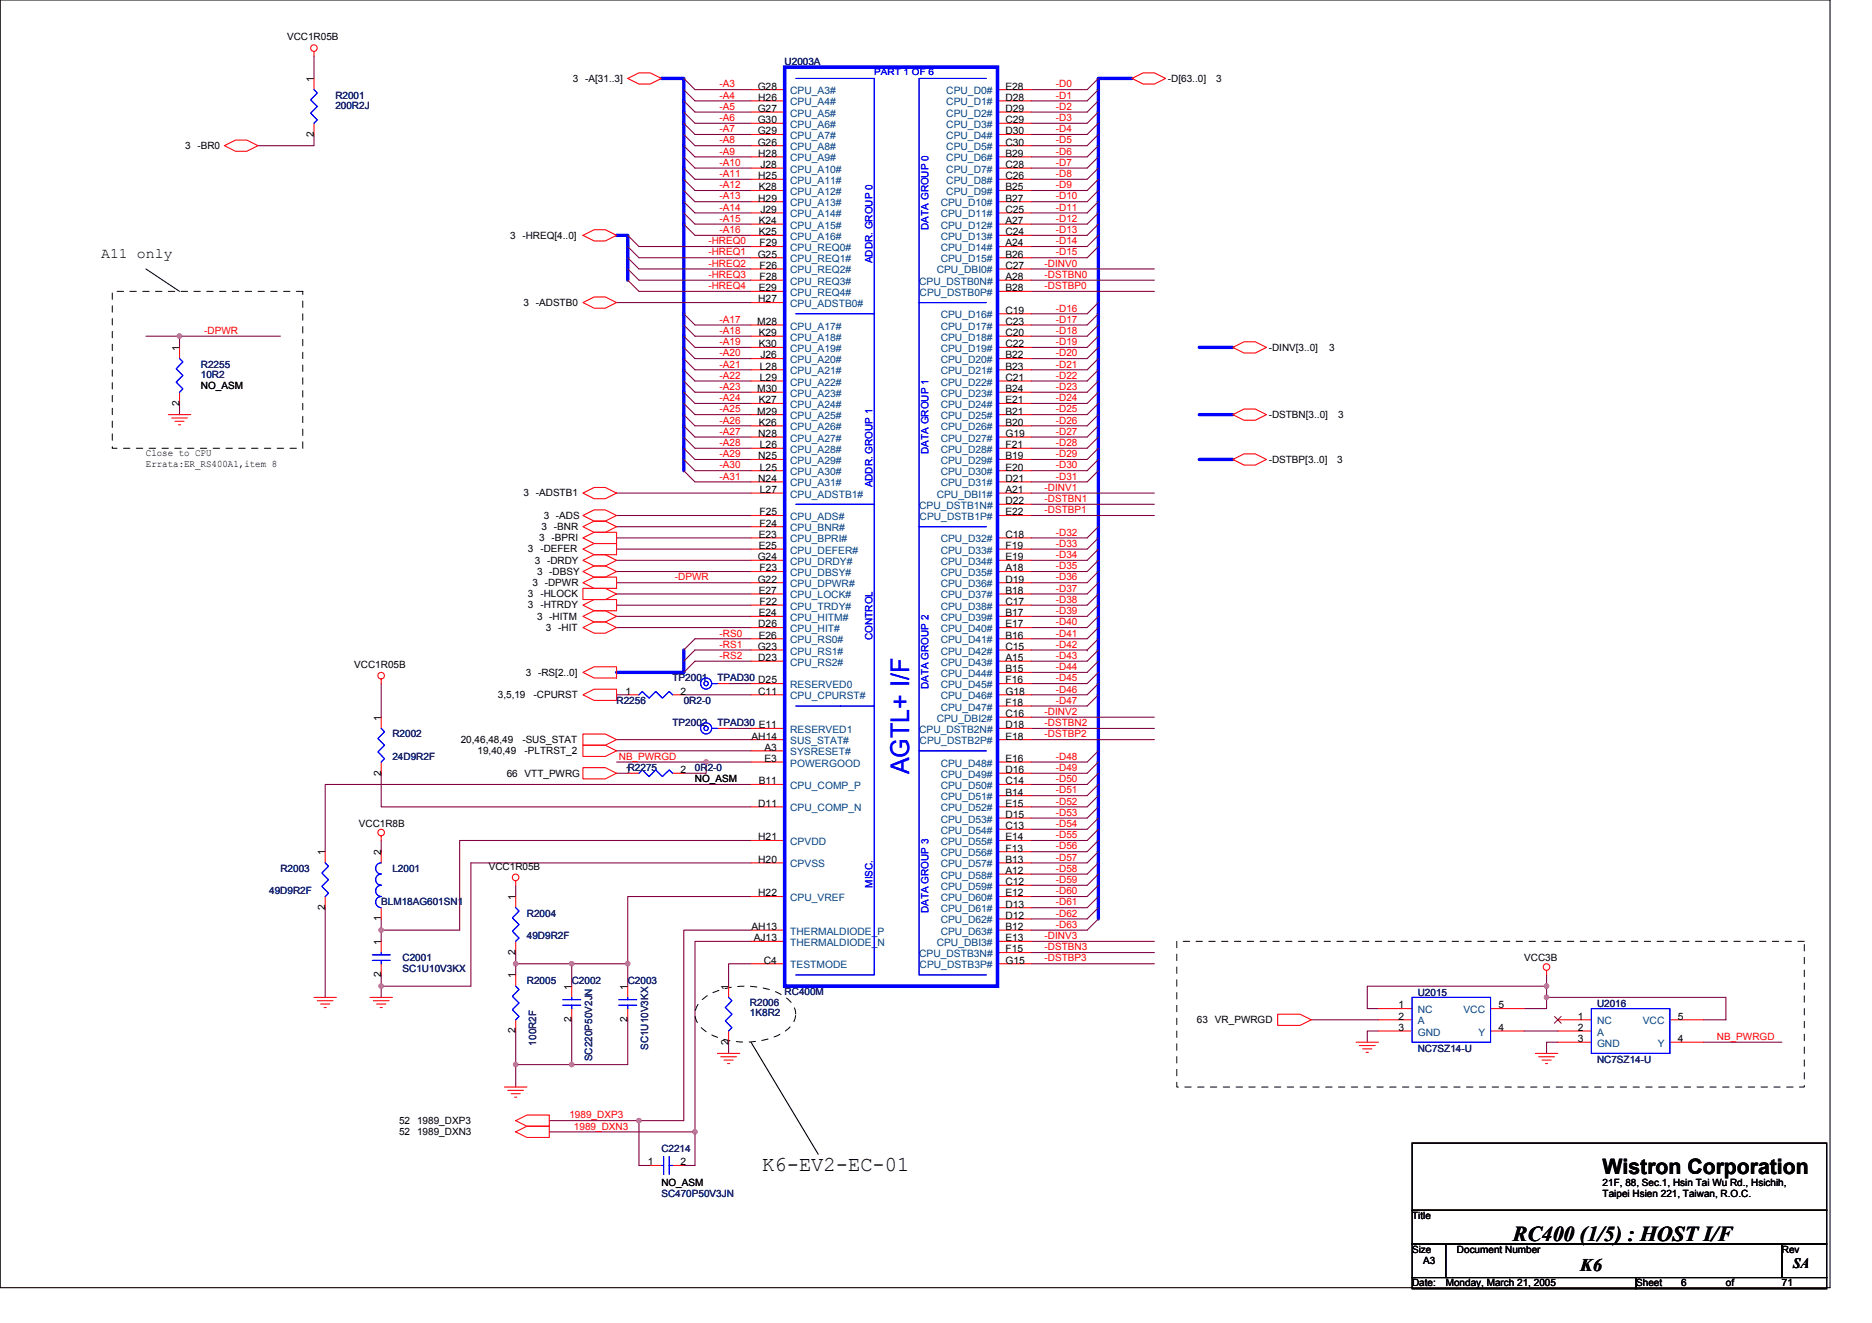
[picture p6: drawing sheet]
<svg xmlns="http://www.w3.org/2000/svg" width="297mm" height="210mm" viewBox="0 0 297 210" stroke-linecap="round" stroke-linejoin="round" font-family="sans-serif">
<path d="M0 0h290.4v204.3h-290.4zM23.2 42.7l5.3 3.5M119.2 165.4l10.6 17.7M224.1 181.4h65.8v10.6h-65.8zM224.1 192h65.8v5.4h-65.8zM224.1 197.4h5.3v5.3h-5.3zM229.4 197.4h53.3v5.3h-53.3zM282.7 197.4h7.2v5.3h-7.2zM224.1 202.7h35.5v1.8h-35.5zM259.6 202.7h30.3v1.8h-30.3z" fill="none" stroke="#000" stroke-width=".17"/>
<g fill="none" stroke="#800040" stroke-width=".17">
<path d="M49.8 8.9v3.5M108.5 12.4l1.8 1.8h8.9M108.5 14.2l1.8 1.8h8.9M108.5 16l1.8 1.8h8.9M108.5 17.8l1.8 1.8h8.9M108.5 19.6l1.8 1.7h8.9M174.3 12.4l-1.8 1.8h-8.9M174.3 14.2l-1.8 1.8h-8.9M174.3 16l-1.8 1.8h-8.9M174.3 17.8l-1.8 1.8h-8.9M174.3 19.6l-1.8 1.7h-8.9M49.8 21.3v1.8h-8.9"/>
<path d="M99.6 37.3l1.8 1.8h17.8M99.6 39.1l1.8 1.8h17.8M108.5 21.3l1.8 1.8h8.9M108.5 23.1l1.8 1.8h8.9M108.5 24.9l1.8 1.8h8.9M108.5 26.7l1.8 1.7h8.9M108.5 28.4l1.8 1.8h8.9M108.5 30.2l1.8 1.8h8.9M108.5 32l1.8 1.8h8.9M108.5 33.8l1.8 1.8h8.9M108.5 35.6l1.8 1.7h8.9M174.3 21.3l-1.8 1.8h-8.9"/>
<path d="M174.3 23.1l-1.8 1.8h-8.9M174.3 24.9l-1.8 1.8h-8.9M174.3 26.7l-1.8 1.7h-8.9M174.3 28.4l-1.8 1.8h-8.9M174.3 30.2l-1.8 1.8h-8.9M174.3 32l-1.8 1.8h-8.9M174.3 33.8l-1.8 1.8h-8.9M174.3 35.6l-1.8 1.7h-8.9M174.3 37.3l-1.8 1.8h-8.9M174.3 39.1l-1.8 1.8h-8.9M23.2 53.3h5.3M44.5 53.3h-16v1.8"/>
<path d="M97.8 48h21.4M99.6 40.9l1.8 1.8h17.8M99.6 42.7l1.8 1.7h17.8M99.6 44.4l1.8 1.8h17.8M108.5 49.8l1.8 1.8h8.9M108.5 51.6l1.8 1.7h8.9M108.5 53.3l1.8 1.8h8.9M108.5 55.1l1.8 1.8h8.9M108.5 56.9l1.8 1.8h8.9M108.5 58.7l1.8 1.8h8.9M163.6 42.7h19.6M163.6 44.4h19.6"/>
<path d="M163.6 46.2h19.6M174.3 48l-1.8 1.8h-8.9M174.3 49.8l-1.8 1.8h-8.9M174.3 51.6l-1.8 1.7h-8.9M174.3 53.3l-1.8 1.8h-8.9M174.3 55.1l-1.8 1.8h-8.9M174.3 56.9l-1.8 1.8h-8.9M174.3 58.7l-1.8 1.8h-8.9M28.5 64v1.8M97.8 78.2h21.4M108.5 60.5l1.8 1.7h8.9M108.5 62.2l1.8 1.8h8.9"/>
<path d="M108.5 64l1.8 1.8h8.9M108.5 65.8l1.8 1.8h8.9M108.5 67.6l1.8 1.7h8.9M108.5 69.3l1.8 1.8h8.9M108.5 71.1l1.8 1.8h8.9M108.5 72.9l1.8 1.8h8.9M108.5 74.7l1.8 1.8h8.9M163.6 78.2h19.6M174.3 60.5l-1.8 1.7h-8.9M174.3 62.2l-1.8 1.8h-8.9M174.3 64l-1.8 1.8h-8.9M174.3 65.8l-1.8 1.8h-8.9"/>
<path d="M174.3 67.6l-1.8 1.7h-8.9M174.3 69.3l-1.8 1.8h-8.9M174.3 71.1l-1.8 1.8h-8.9M174.3 72.9l-1.8 1.8h-8.9M174.3 74.7l-1.8 1.8h-8.9M97.8 85.3h21.4M97.8 87.1h21.4M97.8 88.9h21.4M97.8 90.7h21.4M97.8 92.5h21.4M97.8 94.2h21.4M97.8 96h21.4"/>
<path d="M97.8 97.8h21.4M97.8 99.6h21.4M97.8 81.8h21.4M97.8 83.6h21.4M163.6 81.8h19.6M163.6 80h19.6M174.3 83.6l-1.8 1.7h-8.9M174.3 85.3l-1.8 1.8h-8.9M174.3 87.1l-1.8 1.8h-8.9M174.3 88.9l-1.8 1.8h-8.9M174.3 90.7l-1.8 1.8h-8.9M174.3 92.5l-1.8 1.7h-8.9"/>
<path d="M174.3 94.2l-1.8 1.8h-8.9M174.3 96l-1.8 1.8h-8.9M174.3 97.8l-1.8 1.8h-8.9M174.3 99.6l-1.8 1.7h-8.9M60.5 108.5v5.3M97.8 110.2h1.8M97.8 117.3h21.4M97.8 119.1h21.4M108.5 110.2h10.7M115.6 108.5h3.6M115.6 115.6h3.6M119.2 101.3h-8.9l-1.8 1.8"/>
<path d="M119.2 103.1h-8.9l-1.8 1.8M119.2 104.9h-8.9l-1.8 1.8M163.6 103.1h8.9M163.6 113.8h19.6M163.6 115.6h19.6M163.6 117.3h19.6M172.5 103.1h.1M174.3 103.1l-1.8 1.8h-8.9M174.3 104.9l-1.8 1.8h-8.9M174.3 106.7l-1.8 1.8h-8.9M174.3 108.5l-1.8 1.7h-8.9M174.3 110.2l-1.8 1.8h-8.9"/>
<path d="M174.3 119.1l-1.8 1.8h-8.9M174.3 101.3l-1.8 1.8M60.5 122.7v5.3h58.7M60.5 133.3v1.8M97.8 120.9h14.3M97.8 122.7h1.8M119.2 133.3h-46.3v14.3h-12.4v-1.8M119.2 124.5h-67.6v10.6M119.2 120.9h-7.1v1.8h-3.6M119.2 136.9h-44.5v19.6h-14.2M174.3 120.9l-1.8 1.8h-8.9M174.3 122.7l-1.8 1.8h-8.9"/>
<path d="M174.3 124.5l-1.8 1.7h-8.9M174.3 126.2l-1.8 1.8h-8.9M174.3 128l-1.8 1.8h-8.9M174.3 129.8l-1.8 1.8h-8.9M174.3 131.6l-1.8 1.7h-8.9M174.3 133.3l-1.8 1.8h-8.9M174.3 135.1l-1.8 1.8h-8.9M174.3 136.9l-1.8 1.8h-8.9M174.3 138.7l-1.8 1.8h-8.9M51.6 144v14.2M60.5 147.6v1.8M60.5 154.7v3.5"/>
<path d="M81.8 151.1v1.8h8.9M81.8 140.5v1.7M81.8 152.9v1.8M90.7 152.9h8.9M90.7 152.9v3.6M99.6 152.9v3.6M119.2 152.9h-3.6v3.6M119.2 142.2h-19.6v10.7M119.2 147.6h-10.7v30.2h-21.3M119.2 149.4h-8.9v30.2M163.6 149.4h19.6M163.6 151.1h19.6"/>
<path d="M163.6 152.9h19.6M174.3 140.5l-1.8 1.7h-8.9M174.3 142.2l-1.8 1.8h-8.9M174.3 144l-1.8 1.8h-8.9M174.3 145.8l-1.8 1.8h-8.9M245.4 156.5h-28.4v3.5h1.7M245.4 156.5v3.5h-3.6M245.4 154.7v1.8M245.4 158.2h28.5v3.6h-3.6M81.8 163.6v8.9M87.2 179.6h23.1M90.7 161.8v7.1"/>
<path d="M99.6 161.8v7.1h-17.8M101.4 177.8v7.1h1.8M110.3 179.6v5.3h-1.8M115.6 165.4v1.7M208.1 161.8h10.6M218.7 163.6h-1.7v1.8M241.8 163.6h5.4M247.2 165.4h-1.8v1.7M270.3 165.4h12.4"/>
</g>
<path d="M104.9 12.4h3.6v62.3M124.5 10.7h33.8v145.8h-33.8zM179.6 12.4h-5.3v133.4M97.8 37.3h1.8v7.1M190.3 55.1h5.3M190.3 65.8h5.3M190.3 72.9h5.3M108.5 103.1v3.6h-10.7" fill="none" stroke="#00f" stroke-width=".53"/>
<g fill="#f0f" stroke="#f0f" stroke-width=".17">
<circle cx="60.5" cy="147.6" r=".35"/>
<circle cx="81.8" cy="152.9" r=".35"/>
<circle cx="90.7" cy="152.9" r=".35"/>
<circle cx="99.6" cy="152.9" r=".35"/>
<circle cx="90.7" cy="168.9" r=".35"/>
<circle cx="81.8" cy="168.9" r=".35"/>
<circle cx="60.5" cy="156.5" r=".35"/>
<circle cx="110.3" cy="179.6" r=".35"/>
<circle cx="101.4" cy="177.8" r=".35"/>
<circle cx="28.5" cy="53.3" r=".35"/>
<circle cx="112" cy="120.9" r=".35"/>
<circle cx="245.4" cy="158.2" r=".35"/>
<circle cx="245.4" cy="156.5" r=".35"/>
</g>
<g fill="none" stroke="#f00" stroke-width=".17">
<path d="M49.8 8.2v.7M49.8 12.4v1.8M49.8 19.6v1.7M99.6 12.4l1.8-.8h1.8l1.7 .8-1.7 .9h-1.8zM119.2 14.2h5.3M119.2 16h5.3M119.2 17.8h5.3M119.2 19.6h5.3M158.3 14.2h5.3M158.3 16h5.3M158.3 17.8h5.3M158.3 19.6h5.3"/>
<path d="M179.6 12.4l1.8-.8h1.8l1.8 .8-1.8 .9h-1.8zM35.6 23.1l1.8-.9h1.8l1.7 .9-1.7 .9h-1.8zM92.5 37.3l1.8-.9h1.8l1.7 .9-1.7 .9h-1.8zM119.2 21.3h5.3M119.2 23.1h5.3M119.2 24.9h5.3M119.2 26.7h5.3M119.2 28.4h5.3M119.2 30.2h5.3M119.2 32h5.3M119.2 33.8h5.3M119.2 35.6h5.3"/>
<path d="M119.2 37.3h5.3M119.2 39.1h5.3M158.3 21.3h5.3M158.3 23.1h5.3M158.3 24.9h5.3M158.3 26.7h5.3M158.3 28.4h5.3M158.3 30.2h5.3M158.3 32h5.3M158.3 33.8h5.3M158.3 35.6h5.3M158.3 37.3h5.3"/>
<path d="M158.3 39.1h5.3M28.5 55.1v1.8M92.5 48l1.8-.9h1.8l1.7 .9-1.7 .9h-1.8zM119.2 40.9h5.3M119.2 42.7h5.3M119.2 44.4h5.3M119.2 46.2h5.3M119.2 48h5.3M119.2 51.6h5.3M119.2 53.3h5.3M119.2 55.1h5.3M119.2 56.9h5.3"/>
<path d="M119.2 58.7h5.3M158.3 40.9h5.3M158.3 42.7h5.3M158.3 44.4h5.3M158.3 46.2h5.3M158.3 51.6h5.3M158.3 53.3h5.3M158.3 55.1h5.3M158.3 56.9h5.3M158.3 58.7h5.3M158.3 49.8h5.3M195.6 55.1l1.8-.9h1.8l1.8 .9-1.8 .9h-1.8z"/>
<path d="M26.7 65.8h3.6M27.2 66.3h2.5M27.8 66.8h1.4M28.3 67.4h.4M28.5 62.2v1.8M92.5 78.2l1.8-.9h1.8l1.7 .9-1.7 .9h-1.8zM119.2 65.8h5.3M119.2 60.5h5.3M119.2 62.2h5.3M119.2 64h5.3M119.2 67.6h5.3M119.2 69.3h5.3"/>
<path d="M119.2 71.1h5.3M119.2 72.9h5.3M119.2 74.7h5.3M119.2 76.5h5.3M119.2 78.2h5.3M158.3 65.8h5.3M158.3 60.5h5.3M158.3 62.2h5.3M158.3 64h5.3M158.3 67.6h5.3M158.3 69.3h5.3M158.3 71.1h5.3"/>
<path d="M158.3 72.9h5.3M158.3 74.7h5.3M158.3 76.5h5.3M158.3 78.2h5.3M195.6 72.9l1.8-.9h1.8l1.8 .9-1.8 .9h-1.8zM195.6 65.8l1.8-.9h1.8l1.8 .9-1.8 .9h-1.8zM92.5 81.8l1.8-.9h1.8l1.7 .9-1.7 .9h-1.8zM92.5 90.7l1.8-.9h1.8l1.7 .9-1.7 .9h-1.8zM92.5 87.1l1.8-.9h3.5v1.8h-3.5zM92.5 85.3l1.8-.8h3.5v1.7h-3.5zM92.5 83.6l1.8-.9h1.8l1.7 .9-1.7 .9h-1.8zM92.5 92.5l1.8-.9h3.5v1.7h-3.5z"/>
<path d="M92.5 88.9l1.8-.9h1.8l1.7 .9-1.7 .9h-1.8zM92.5 99.6l1.8-.9h1.8l1.7 .9-1.7 .9h-1.8zM92.5 97.8l1.8-.9h1.8l1.7 .9-1.7 .9h-1.8zM92.5 93.3h3.6l1.7 .9-1.7 .9h-3.6zM92.5 96l1.8-.9h3.5v1.8h-3.5zM119.2 81.8h5.3M119.2 83.6h5.3M119.2 85.3h5.3M119.2 87.1h5.3M119.2 88.9h5.3M119.2 90.7h5.3M119.2 92.5h5.3"/>
<path d="M119.2 94.2h5.3M119.2 96h5.3M119.2 97.8h5.3M119.2 99.6h5.3M158.3 81.8h5.3M158.3 85.3h5.3M158.3 87.1h5.3M158.3 88.9h5.3M158.3 90.7h5.3M158.3 92.5h5.3M158.3 94.2h5.3M158.3 96h5.3"/>
<path d="M158.3 97.8h5.3M158.3 99.6h5.3M158.3 80h5.3M60.5 107.7v.8M60.5 113.8v1.8M92.5 110.2l1.8-.9h3.5v1.8h-3.5zM92.5 106.7l1.8-.9h3.5v1.8h-3.5zM92.5 116.5h3.6l1.7 .8-1.7 .9h-3.6zM92.5 118.2h3.6l1.7 .9-1.7 .9h-3.6zM99.6 110.2h1.8M106.7 110.2h1.8M113.8 108.5h1.8"/>
<path d="M113.8 115.6h1.8M119.2 108.5h5.3M119.2 115.6h5.3M119.2 110.2h5.3M119.2 104.9h5.3M119.2 103.1h5.3M119.2 101.3h5.3M119.2 117.3h5.3M119.2 119.1h5.3M158.3 108.5h5.3M158.3 115.6h5.3M158.3 110.2h5.3"/>
<path d="M158.3 104.9h5.3M158.3 103.1h5.3M158.3 101.3h5.3M158.3 117.3h5.3M158.3 106.7h5.3M158.3 112h5.3M158.3 113.8h5.3M51.6 135.1v1.8M60.5 120.9v1.8M60.5 132.6v.7M60.5 135.1v1.8M81.8 139.7v.8"/>
<path d="M92.5 121.8h3.6l1.7 .9-1.7 .9h-3.6zM99.6 122.7h1.8M106.7 122.7h1.8M119.2 120.9h5.3M119.2 124.5h5.3M119.2 128h5.3M119.2 133.3h5.3M119.2 136.9h5.3M158.3 122.7h5.3M158.3 120.9h5.3M158.3 124.5h5.3M158.3 128h5.3"/>
<path d="M158.3 133.3h5.3M158.3 136.9h5.3M158.3 126.2h5.3M158.3 129.8h5.3M158.3 131.6h5.3M158.3 135.1h5.3M158.3 138.7h5.3M49.8 158.2h3.6M50.4 158.8h2.4M50.9 159.3h1.4M51.4 159.9h.4M51.6 142.2v1.8"/>
<path d="M58.7 158.2h3.6M59.2 158.8h2.5M59.8 159.3h1.4M60.3 159.9h.4M60.5 144v1.8M60.5 149.4v1.7M60.5 152.9v1.8M81.8 142.2v1.8M81.8 149.4v1.7M81.8 154.7v1.8M90.7 156.5v1.7M99.6 156.5v1.7"/>
<path d="M115.6 156.5v1.7M119.2 142.2h5.3M119.2 147.6h5.3M119.2 149.4h5.3M119.2 152.9h5.3M158.3 142.2h5.3M158.3 147.6h5.3M158.3 149.4h5.3M158.3 152.9h5.3M158.3 140.5h5.3M158.3 144h5.3M158.3 145.8h5.3"/>
<path d="M158.3 151.1h5.3M245.4 154v.7M80 172.5h3.6M80.6 173h2.5M81.1 173.5h1.4M81.7 174.1h.3M81.8 177.8l1.8-.9h3.6v1.8h-3.6zM81.8 179.6l1.8-.9h3.6v1.8h-3.6zM81.8 161.8v1.8M90.7 160v1.8M99.6 160v1.8M113.8 167.1h3.6"/>
<path d="M114.4 167.7h2.5M114.9 168.2h1.4M115.4 168.7h.4M115.6 163.6v1.8M202.7 160.9h3.6l1.8 .9-1.8 .9h-3.6zM215.2 165.4h3.5M215.7 165.9h2.5M216.2 166.4h1.5M216.8 167h.3M218.7 160h5.4M218.7 161.8h5.4M218.7 163.6h5.4"/>
<path d="M236.5 160h5.3M236.5 163.6h5.3M243.6 167.1h3.6M244.2 167.7h2.5M244.7 168.2h1.4M245.2 168.7h.4M247.2 165.4h5.3M247.2 161.8h5.3M247.2 163.6h5.3M265 165.4h5.3M265 161.8h5.3M103.2 184.9h1.7"/>
<path d="M106.7 184.9h1.8"/>
<circle cx="49.8" cy="7.6" r=".52"/>
<circle cx="60.5" cy="107.2" r=".52"/>
<circle cx="60.5" cy="132.1" r=".52"/>
<circle cx="81.8" cy="139.2" r=".52"/>
<circle cx="245.4" cy="153.4" r=".52"/>
</g>
<path d="M17.8 46.2h30.2v24.9h-30.2zM111.2 158.8a10.7 10.7 0 0 1 8.4-2.3 9.2 9.2 0 0 1 5.8 2.3 2.91 2.91 0 0 1-.7 4.7 12.3 12.3 0 0 1-12.9 0 2.95 2.95 0 0 1-.6-4.7zM186.7 149.4h99.6v23.1h-99.6z" fill="none" stroke="#000" stroke-width=".16" stroke-dasharray="1 1 1 1 1 1 1 1"/>
<g fill="none" stroke="#00f" stroke-width=".17">
<path d="M49.8 14.2l.6 .6-1.1 1 1.1 1.1-1.1 1 1.1 1.1-.6 .6M126.3 12.4h12.4v37.4h-12.4M156.5 12.4h-10.7v35.6h10.7M28.5 56.9l.5 .5-1 1.1 1 1.1-1 1 1 1.1-.5 .5M138.7 49.8v62.2M145.8 48v35.6h10.7M126.3 80h12.3M145.8 83.6v35.5h10.7M60.5 115.6l.5 .5-1 1.1 1 1-1 1.1 1 1.1-.5 .5M101.4 110.2l.5-.5 1.1 1.1 1.1-1.1 1 1.1 1.1-1.1 .5 .5M112.9 108.5h.9M112.9 115.6h.9"/>
<path d="M126.3 112h12.4v42.7h-12.4M145.8 119.1v35.6h10.7M51.6 136.9l.5 .5-1 1.1 1 1.1-1 1 1 1.1-.5 .5M60.5 136.9a.89 .89 0 0 0-.9 .9 .89 .89 0 0 0 .9 .9 .88 .88 0 0 0-.9 .9 .88 .88 0 0 0 .9 .8M101.4 122.7l.5-.5 1.1 1 1.1-1 1 1 1.1-1 .5 .5M59.1 151.5h2.8M59.1 152.4h2.8M60.5 142.2a.88 .88 0 0 0-.9 .9 .88 .88 0 0 0 .9 .9M60.5 140.5a.88 .88 0 0 0-.9 .8 .88 .88 0 0 0 .9 .9M60.5 151.1v.4M60.5 152.4v.5M81.8 156.5l.6 .5-1.1 1.1 1.1 1-1.1 1.1 1.1 1.1-.6 .5"/>
<path d="M81.8 144l.6 .5-1.1 1.1 1.1 1.1-1.1 1 1.1 1.1-.6 .6M89.3 158.6h2.8M89.3 159.5h2.8M90.7 158.2v.4M90.7 159.5v.5M98.2 158.6h2.8M98.2 159.5h2.8M99.6 158.2v.4M99.6 159.5v.5M115.6 158.2l.5 .6-1 1.1 1 1-1 1.1 1 1-.5 .6M224.1 158.2h12.4v7.2h-12.4zM252.5 160h12.5v7.1h-12.5z"/>
<path d="M104.9 184.9h.4M105.3 183.5v2.8M106.2 184.9h.5M106.2 183.5v2.8"/>
<circle cx="112" cy="115.6" r=".35"/>
<circle cx="112" cy="108.4" r=".35"/>
<circle cx="112" cy="115.6" r=".88"/>
<circle cx="112" cy="108.4" r=".88"/>
</g>
<path d="M246.7 161.3l1 1M247.7 161.3l-1.1 1" fill="none" stroke="#804000" stroke-width=".16"/>
<text font-size="4.1" fill="#00f" x="144.3" y="122.9" transform="rotate(-90 144.3 122.9)">AGTL+ I/F</text>
<g font-size="3.4">
<text x="120.9" y="185.8">K6-EV2-EC-01</text>
<text x="254.3" y="186.2">Wistron Corporation</text>
<text x="240.1" y="196.8">RC400 (1/5) : HOST I/F</text>
</g>
<text font-size="2.8" x="250.7" y="201.7">K6</text>
<g font-size="2.3">
<text x="16" y="41">A11 only</text>
<text x="284.5" y="201.2">SA</text>
</g>
<g font-size="1.6">
<text x="45.5" y="6.4">VCC1R05B</text>
<text x="49.8" y="13" transform="rotate(-90 49.8 13)">1</text>
<text x="90.9" y="13">3 -A[31..3]</text>
<text x="120.2" y="14.2">G28</text>
<text x="120.2" y="17.8">G27</text>
<text x="120.3" y="16">H26</text>
<text x="159.5" y="14.2">E28</text>
<text x="159.5" y="16">D28</text>
<text x="159.5" y="17.8">D29</text>
<text x="185.3" y="13">-D[63..0]</text>
<text x="193" y="13">3</text>
<text x="29.4" y="23.6">3 -BR0</text>
<text x="49.8" y="21.7" transform="rotate(-90 49.8 21.7)">2</text>
<text x="120.2" y="19.5">G30</text>
<text x="120.2" y="21.3">G29</text>
<text x="120.2" y="23.1">G26</text>
<text x="159.5" y="19.5">C29</text>
<text x="159.5" y="21.3">D30</text>
<text x="159.5" y="23.1">C30</text>
<text x="120.3" y="24.9">H28</text>
<text x="120.3" y="28.4">H25</text>
<text x="120.7" y="26.6">J28</text>
<text x="159.5" y="24.9">B29</text>
<text x="159.5" y="26.6">C28</text>
<text x="159.5" y="28.4">C26</text>
<text x="120.3" y="32">H29</text>
<text x="120.4" y="30.2">K28</text>
<text x="120.4" y="35.5">K24</text>
<text x="120.7" y="33.8">J29</text>
<text x="159.5" y="30.2">B25</text>
<text x="159.5" y="32">B27</text>
<text x="159.5" y="33.8">C25</text>
<text x="159.5" y="35.5">A27</text>
<text x="80.9" y="37.9">3 -HREQ[4..0]</text>
<text x="120.2" y="40.9">G25</text>
<text x="120.4" y="37.3">K25</text>
<text x="120.5" y="39.1">F29</text>
<text x="159.5" y="37.3">C24</text>
<text x="159.5" y="39.1">A24</text>
<text x="159.5" y="40.9">B26</text>
<text x="120.3" y="48">H27</text>
<text x="120.4" y="46.2">E29</text>
<text x="120.5" y="42.7">F26</text>
<text x="120.5" y="44.4">F28</text>
<text x="159.5" y="42.7">C27</text>
<text x="159.5" y="44.4">A28</text>
<text x="159.5" y="46.2">B28</text>
<text x="83.1" y="48.5">3 -ADSTB0</text>
<text x="120.1" y="51.5">M28</text>
<text x="120.4" y="53.3">K29</text>
<text x="159.5" y="49.8">C19</text>
<text x="159.5" y="51.5">C23</text>
<text x="159.5" y="53.3">C20</text>
<text x="28.5" y="55.6" transform="rotate(-90 28.5 55.6)">1</text>
<text x="120.4" y="55.1">K30</text>
<text x="120.6" y="58.7">L28</text>
<text x="120.7" y="56.9">J26</text>
<text x="159.5" y="55.1">C22</text>
<text x="159.5" y="56.9">B22</text>
<text x="159.5" y="58.7">B23</text>
<text x="201.3" y="55.6">-DINV[3..0]</text>
<text x="210.9" y="55.6">3</text>
<text x="28.5" y="64.4" transform="rotate(-90 28.5 64.4)">2</text>
<text x="31.9" y="61.7">NO_ASM</text>
<text x="120.1" y="62.2">M30</text>
<text x="120.1" y="65.8">M29</text>
<text x="120.4" y="64">K27</text>
<text x="120.6" y="60.4">L29</text>
<text x="159.5" y="60.4">C21</text>
<text x="159.5" y="62.2">B24</text>
<text x="159.5" y="64">E21</text>
<text x="159.5" y="65.8">B21</text>
<text x="120.3" y="69.3">N28</text>
<text x="120.4" y="67.5">K26</text>
<text x="120.6" y="71.1">L26</text>
<text x="159.5" y="67.5">B20</text>
<text x="159.5" y="69.3">G19</text>
<text x="159.5" y="71.1">F21</text>
<text x="201.3" y="66.3">-DSTBN[3..0]</text>
<text x="212.3" y="66.3">3</text>
<text x="23.2" y="72.4">Close to CPU</text>
<text x="23.2" y="74.1">Errata:ER_RS400A1,item 8</text>
<text x="120.3" y="72.9">N25</text>
<text x="120.3" y="76.4">N24</text>
<text x="120.6" y="74.7">L25</text>
<text x="159.5" y="72.9">B19</text>
<text x="159.5" y="74.7">E20</text>
<text x="159.5" y="76.4">D21</text>
<text x="201.3" y="73.4">-DSTBP[3..0]</text>
<text x="212.2" y="73.4">3</text>
<text x="83.1" y="78.8">3 -ADSTB1</text>
<text x="86.3" y="82.3">3 -ADS</text>
<text x="120.5" y="81.8">F25</text>
<text x="120.5" y="83.5">F24</text>
<text x="120.6" y="78.2">L27</text>
<text x="159.5" y="78.2">A21</text>
<text x="159.5" y="80">D22</text>
<text x="159.5" y="81.8">E22</text>
<text x="83.8" y="87.7">3 -DEFER</text>
<text x="84.9" y="89.4">3 -DRDY</text>
<text x="85.6" y="85.9">3 -BPRI</text>
<text x="85.9" y="84.1">3 -BNR</text>
<text x="120.2" y="88.9">G24</text>
<text x="120.4" y="85.3">E23</text>
<text x="120.4" y="87.1">E25</text>
<text x="159.5" y="85.3">C18</text>
<text x="159.5" y="87.1">F19</text>
<text x="159.5" y="88.9">E19</text>
<text x="83.8" y="94.8">3 -HLOCK</text>
<text x="84.5" y="93">3 -DPWR</text>
<text x="85.2" y="91.2">3 -DBSY</text>
<text x="120.2" y="92.4">G22</text>
<text x="120.4" y="94.2">E27</text>
<text x="120.5" y="90.7">F23</text>
<text x="120.5" y="96">F22</text>
<text x="159.5" y="90.7">A18</text>
<text x="159.5" y="92.4">D19</text>
<text x="159.5" y="94.2">B18</text>
<text x="159.5" y="96">C17</text>
<text x="83.8" y="96.5">3 -HTRDY</text>
<text x="85.2" y="98.3">3 -HITM</text>
<text x="86.6" y="100.1">3 -HIT</text>
<text x="120.3" y="99.5">D26</text>
<text x="120.4" y="101.3">E26</text>
<text x="120.4" y="97.8">E24</text>
<text x="159.5" y="97.8">B17</text>
<text x="159.5" y="99.5">E17</text>
<text x="159.5" y="101.3">B16</text>
<text x="56.2" y="106">VCC1R05B</text>
<text x="83.4" y="107.2">3 -RS[2..0]</text>
<text x="120.2" y="103.1">G23</text>
<text x="120.3" y="104.9">D23</text>
<text x="159.5" y="103.1">C15</text>
<text x="159.5" y="104.9">A15</text>
<text x="159.5" y="106.7">B15</text>
<text x="79" y="110.8">3,5,19</text>
<text x="84.7" y="110.8">-CPURST</text>
<text x="99.2" y="110.2">1</text>
<text x="108" y="110.2">2</text>
<text x="120.3" y="110.2">C11</text>
<text x="159.5" y="108.4">F16</text>
<text x="159.5" y="110.2">G18</text>
<text x="159.5" y="112">F18</text>
<text x="159.5" y="113.8">C16</text>
<text x="60.5" y="114.3" transform="rotate(-90 60.5 114.3)">1</text>
<text x="73.1" y="117.9">20,46,48,49</text>
<text x="75.8" y="119.7">19,40,49</text>
<text x="82.9" y="117.9">-SUS_STAT</text>
<text x="83.2" y="119.7">-PLTRST_2</text>
<text x="119.2" y="117.3">AH14</text>
<text x="121.3" y="119.1">A3</text>
<text x="159.5" y="115.5">D18</text>
<text x="159.5" y="117.3">E18</text>
<text x="60.5" y="123.1" transform="rotate(-90 60.5 123.1)">2</text>
<text x="80.4" y="123.2">66 VTT_PWRG</text>
<text x="99.2" y="122.7">1R2275</text>
<text x="108" y="122.7">2</text>
<text x="110.3" y="124.1">NO_ASM</text>
<text x="120.4" y="124.4">B11</text>
<text x="121.3" y="120.9">E3</text>
<text x="159.5" y="120.9">E16</text>
<text x="159.5" y="122.7">D16</text>
<text x="159.5" y="124.4">C14</text>
<text x="56.9" y="131.2">VCC1R8B</text>
<text x="120.3" y="128">D11</text>
<text x="159.5" y="126.2">B14</text>
<text x="159.5" y="128">E15</text>
<text x="159.5" y="129.8">D15</text>
<text x="159.5" y="131.6">C13</text>
<text x="51.6" y="135.7" transform="rotate(-90 51.6 135.7)">1</text>
<text x="60.5" y="135.7" transform="rotate(-90 60.5 135.7)">2</text>
<text x="77.6" y="138">VCC1R05B</text>
<text x="120.3" y="133.3">H21</text>
<text x="120.3" y="136.9">H20</text>
<text x="159.5" y="133.3">E14</text>
<text x="159.5" y="135.1">F13</text>
<text x="159.5" y="136.9">B13</text>
<text x="81.8" y="142.8" transform="rotate(-90 81.8 142.8)">1</text>
<text x="120.3" y="142.2">H22</text>
<text x="159.5" y="138.7">A12</text>
<text x="159.5" y="140.4">C12</text>
<text x="159.5" y="142.2">E12</text>
<text x="159.5" y="144">D13</text>
<text x="51.6" y="144.4" transform="rotate(-90 51.6 144.4)">2</text>
<text x="60.5" y="149.9" transform="rotate(-90 60.5 149.9)">1</text>
<text x="60.5" y="146.2" transform="rotate(-90 60.5 146.2)">1</text>
<text x="119.2" y="147.6">AH13</text>
<text x="119.6" y="149.3">AJ13</text>
<text x="159.5" y="145.8">D12</text>
<text x="159.5" y="147.6">B12</text>
<text x="159.5" y="149.3">E13</text>
<text x="60.5" y="155.1" transform="rotate(-90 60.5 155.1)">2</text>
<text x="81.8" y="155.2" transform="rotate(-90 81.8 155.2)">1</text>
<text x="81.8" y="151.5" transform="rotate(-90 81.8 151.5)">2</text>
<text x="121.2" y="152.9">C4</text>
<text x="159.5" y="151.1">F15</text>
<text x="159.5" y="152.9">G15</text>
<text x="241.8" y="152.5">VCC3B</text>
<text x="90.7" y="157" transform="rotate(-90 90.7 157)">1</text>
<text x="99.6" y="157" transform="rotate(-90 99.6 157)">1</text>
<text x="115.6" y="157" transform="rotate(-90 115.6 157)">1</text>
<text x="221.9" y="160">1</text>
<text x="221.9" y="161.8">2</text>
<text x="237.8" y="160">5</text>
<text x="250.4" y="161.8">1</text>
<text x="266.2" y="161.8">5</text>
<text x="81.8" y="164" transform="rotate(-90 81.8 164)">2</text>
<text x="90.7" y="162.2" transform="rotate(-90 90.7 162.2)">2</text>
<text x="99.6" y="162.2" transform="rotate(-90 99.6 162.2)">2</text>
<text x="115.6" y="165.7" transform="rotate(-90 115.6 165.7)">2</text>
<text x="189.9" y="162.3">63 VR_PWRGD</text>
<text x="221.9" y="163.6">3</text>
<text x="237.8" y="163.6">4</text>
<text x="250.4" y="163.6">2</text>
<text x="250.4" y="165.3">3</text>
<text x="266.2" y="165.3">4</text>
<text x="63.3" y="178.3">52</text>
<text x="66.2" y="178.3">1989_DXP3</text>
<text x="63.3" y="180.1">52</text>
<text x="66.2" y="180.1">1989_DXN3</text>
<text x="102.8" y="184.9">1</text>
<text x="108" y="184.9">2</text>
<text x="104.9" y="188.1">NO_ASM</text>
<text x="254.3" y="188.1">21F, 88, Sec.1, Hsin Tai Wu Rd., Hsichih,</text>
<text x="254.3" y="189.9">Taipei Hsien 221, Taiwan, R.O.C.</text>
<text x="224.1" y="193.4">Title</text>
<text x="224.1" y="198.8">Size</text>
<text x="225.8" y="200.6">A3</text>
<text x="231.2" y="198.8">Document Number</text>
<text x="282.7" y="198.8">Rev</text>
<text x="224.1" y="204.1">Date:</text>
<text x="229.4" y="204.1">Monday, March 21, 2005</text>
<text x="259.6" y="204.1">Sheet</text>
<text x="266.7" y="204.1">6</text>
<text x="273.9" y="204.1">of</text>
<text x="282.7" y="204.1">71</text>
</g>
<g font-size="1.6" fill="#000080">
<text x="124.5" y="10.3">U2003A</text>
<text x="53.2" y="15.6">R2001</text>
<text x="53.2" y="17.3">200R2J</text>
<text x="31.9" y="58.3">R2255</text>
<text x="31.9" y="59.9">10R2</text>
<text x="97.8" y="111.7">R2256</text>
<text x="106.7" y="108.1">TP2001</text>
<text x="108.5" y="111.7">0R2-0</text>
<text x="113.8" y="108.1">TPAD30 D25</text>
<text x="62.3" y="117">R2002</text>
<text x="106.7" y="115.2">TP2002</text>
<text x="113.8" y="115.2">TPAD30 E11</text>
<text x="62.3" y="120.5">24D9R2F</text>
<text x="110.3" y="122.3">0R2-0</text>
<text x="42.7" y="141.9">49D9R2F</text>
<text x="44.5" y="138.3">R2003</text>
<text x="60.5" y="143.7">BLM18AG601SN1</text>
<text x="62.3" y="138.3">L2001</text>
<text x="83.6" y="145.4">R2004</text>
<text x="83.6" y="149">49D9R2F</text>
<text x="63.9" y="152.5">C2001</text>
<text x="63.9" y="154.2">SC1U10V3KX</text>
<text x="83.6" y="156.1">R2005</text>
<text x="90.7" y="156.1">C2002</text>
<text x="99.6" y="156.1">C2003</text>
<text x="119" y="159.7">R2006</text>
<text x="119" y="161.3">1K8R2</text>
<text x="124.5" y="157.9">RC400M</text>
<text x="225" y="158.1">U2015</text>
<text x="253.4" y="159.8">U2016</text>
<text x="85.1" y="165.9" transform="rotate(-90 85.1 165.9)">100R2F</text>
<text x="102.9" y="166.6" transform="rotate(-90 102.9 166.6)">SC1U10V3KX</text>
<text x="225" y="166.9">NC7SZ14-U</text>
<text x="94" y="168.4" transform="rotate(-90 94 168.4)">SC220P50V2JN</text>
<text x="253.4" y="168.7">NC7SZ14-U</text>
<text x="104.9" y="182.8">C2214</text>
<text x="104.9" y="189.9">SC470P50V3JN</text>
</g>
<g font-size="1.6" fill="#f00">
<text x="114.2" y="13.9">-A3</text>
<text x="114.2" y="15.6">-A4</text>
<text x="114.2" y="17.4">-A5</text>
<text x="167.5" y="13.9">-D0</text>
<text x="167.5" y="15.6">-D1</text>
<text x="167.5" y="17.4">-D2</text>
<text x="114.2" y="19.2">-A6</text>
<text x="114.2" y="21">-A7</text>
<text x="114.2" y="22.8">-A8</text>
<text x="167.5" y="19.2">-D3</text>
<text x="167.5" y="21">-D4</text>
<text x="167.5" y="22.8">-D5</text>
<text x="114.2" y="24.5">-A9</text>
<text x="114.2" y="26.3">-A10</text>
<text x="114.2" y="28.1">-A11</text>
<text x="114.2" y="29.9">-A12</text>
<text x="167.5" y="24.5">-D6</text>
<text x="167.5" y="26.3">-D7</text>
<text x="167.5" y="28.1">-D8</text>
<text x="167.5" y="29.9">-D9</text>
<text x="114.2" y="31.6">-A13</text>
<text x="114.2" y="33.4">-A14</text>
<text x="114.2" y="35.2">-A15</text>
<text x="167.5" y="31.6">-D10</text>
<text x="167.5" y="33.4">-D11</text>
<text x="167.5" y="35.2">-D12</text>
<text x="112.4" y="38.8">-HREQ0</text>
<text x="112.4" y="40.5">-HREQ1</text>
<text x="114.2" y="37">-A16</text>
<text x="167.5" y="37">-D13</text>
<text x="167.5" y="38.8">-D14</text>
<text x="167.5" y="40.5">-D15</text>
<text x="112.4" y="42.3">-HREQ2</text>
<text x="112.4" y="44.1">-HREQ3</text>
<text x="112.4" y="45.9">-HREQ4</text>
<text x="165.8" y="42.3">-DINV0</text>
<text x="165.8" y="44.1">-DSTBN0</text>
<text x="165.8" y="45.9">-DSTBP0</text>
<text x="32.4" y="53">-DPWR</text>
<text x="114.2" y="51.2">-A17</text>
<text x="114.2" y="53">-A18</text>
<text x="167.5" y="49.4">-D16</text>
<text x="167.5" y="51.2">-D17</text>
<text x="167.5" y="53">-D18</text>
<text x="114.2" y="54.8">-A19</text>
<text x="114.2" y="56.5">-A20</text>
<text x="114.2" y="58.3">-A21</text>
<text x="167.5" y="54.8">-D19</text>
<text x="167.5" y="56.5">-D20</text>
<text x="167.5" y="58.3">-D21</text>
<text x="114.2" y="60.1">-A22</text>
<text x="114.2" y="61.9">-A23</text>
<text x="114.2" y="63.6">-A24</text>
<text x="114.2" y="65.4">-A25</text>
<text x="167.5" y="60.1">-D22</text>
<text x="167.5" y="61.9">-D23</text>
<text x="167.5" y="63.6">-D24</text>
<text x="167.5" y="65.4">-D25</text>
<text x="114.2" y="67.2">-A26</text>
<text x="114.2" y="69">-A27</text>
<text x="114.2" y="70.8">-A28</text>
<text x="167.5" y="67.2">-D26</text>
<text x="167.5" y="69">-D27</text>
<text x="167.5" y="70.8">-D28</text>
<text x="114.2" y="72.5">-A29</text>
<text x="114.2" y="74.3">-A30</text>
<text x="114.2" y="76.1">-A31</text>
<text x="165.8" y="77.9">-DINV1</text>
<text x="167.5" y="72.5">-D29</text>
<text x="167.5" y="74.3">-D30</text>
<text x="167.5" y="76.1">-D31</text>
<text x="165.8" y="79.7">-DSTBN1</text>
<text x="165.8" y="81.4">-DSTBP1</text>
<text x="167.5" y="85">-D32</text>
<text x="167.5" y="86.8">-D33</text>
<text x="167.5" y="88.5">-D34</text>
<text x="107.1" y="92.1">-DPWR</text>
<text x="167.5" y="90.3">-D35</text>
<text x="167.5" y="92.1">-D36</text>
<text x="167.5" y="93.9">-D37</text>
<text x="167.5" y="95.7">-D38</text>
<text x="114.2" y="101">-RS0</text>
<text x="167.5" y="97.4">-D39</text>
<text x="167.5" y="99.2">-D40</text>
<text x="167.5" y="101">-D41</text>
<text x="114.2" y="102.8">-RS1</text>
<text x="114.2" y="104.5">-RS2</text>
<text x="167.5" y="102.8">-D42</text>
<text x="167.5" y="104.5">-D43</text>
<text x="167.5" y="106.3">-D44</text>
<text x="165.8" y="113.4">-DINV2</text>
<text x="167.5" y="108.1">-D45</text>
<text x="167.5" y="109.9">-D46</text>
<text x="167.5" y="111.7">-D47</text>
<text x="165.8" y="115.2">-DSTBN2</text>
<text x="165.8" y="117">-DSTBP2</text>
<text x="98.2" y="120.5">NB_PWRGD</text>
<text x="167.5" y="120.5">-D48</text>
<text x="167.5" y="122.3">-D49</text>
<text x="167.5" y="124.1">-D50</text>
<text x="167.5" y="125.9">-D51</text>
<text x="167.5" y="127.7">-D52</text>
<text x="167.5" y="129.4">-D53</text>
<text x="167.5" y="131.2">-D54</text>
<text x="167.5" y="133">-D55</text>
<text x="167.5" y="134.8">-D56</text>
<text x="167.5" y="136.5">-D57</text>
<text x="167.5" y="138.3">-D58</text>
<text x="167.5" y="140.1">-D59</text>
<text x="167.5" y="141.9">-D60</text>
<text x="167.5" y="143.7">-D61</text>
<text x="165.8" y="149">-DINV3</text>
<text x="167.5" y="145.4">-D62</text>
<text x="167.5" y="147.2">-D63</text>
<text x="165.8" y="150.8">-DSTBN3</text>
<text x="165.8" y="152.5">-DSTBP3</text>
<text x="272.4" y="165">NB_PWRGD</text>
<text x="90.4" y="177.4">1989_DXP3</text>
<text x="91.1" y="179.2">1989_DXN3</text>
</g>
<g font-size="1.6" fill="#004080">
<text x="125.4" y="14.9">CPU_A3#</text>
<text x="125.4" y="16.7">CPU_A4#</text>
<text x="150.2" y="14.9">CPU_D0#</text>
<text x="150.2" y="16.7">CPU_D1#</text>
<text x="125.4" y="18.5">CPU_A5#</text>
<text x="125.4" y="20.3">CPU_A6#</text>
<text x="125.4" y="22.1">CPU_A7#</text>
<text x="125.4" y="23.8">CPU_A8#</text>
<text x="150.2" y="18.5">CPU_D2#</text>
<text x="150.2" y="20.3">CPU_D3#</text>
<text x="150.2" y="22.1">CPU_D4#</text>
<text x="150.2" y="23.8">CPU_D5#</text>
<text x="125.4" y="25.6">CPU_A9#</text>
<text x="125.4" y="27.4">CPU_A10#</text>
<text x="125.4" y="29.2">CPU_A11#</text>
<text x="150.2" y="25.6">CPU_D6#</text>
<text x="150.2" y="27.4">CPU_D7#</text>
<text x="150.2" y="29.2">CPU_D8#</text>
<text x="125.4" y="30.9">CPU_A12#</text>
<text x="125.4" y="32.7">CPU_A13#</text>
<text x="125.4" y="34.5">CPU_A14#</text>
<text x="149.3" y="32.7">CPU_D10#</text>
<text x="149.3" y="34.5">CPU_D11#</text>
<text x="150.2" y="30.9">CPU_D9#</text>
<text x="125.4" y="36.3">CPU_A15#</text>
<text x="125.4" y="38.1">CPU_A16#</text>
<text x="125.4" y="39.8">CPU_REQ0#</text>
<text x="125.4" y="41.6">CPU_REQ1#</text>
<text x="149.3" y="36.3">CPU_D12#</text>
<text x="149.3" y="38.1">CPU_D13#</text>
<text x="149.3" y="39.8">CPU_D14#</text>
<text x="149.3" y="41.6">CPU_D15#</text>
<text x="125.4" y="43.4">CPU_REQ2#</text>
<text x="125.4" y="45.2">CPU_REQ3#</text>
<text x="125.4" y="46.9">CPU_REQ4#</text>
<text x="145.8" y="45.2">CPU_DSTB0N#</text>
<text x="145.9" y="46.9">CPU_DSTB0P#</text>
<text x="148.6" y="43.4">CPU_DBI0#</text>
<text x="125.4" y="48.7">CPU_ADSTB0#</text>
<text x="125.4" y="52.3">CPU_A17#</text>
<text x="149.3" y="50.5">CPU_D16#</text>
<text x="149.3" y="52.3">CPU_D17#</text>
<text x="125.4" y="54.1">CPU_A18#</text>
<text x="125.4" y="55.8">CPU_A19#</text>
<text x="125.4" y="57.6">CPU_A20#</text>
<text x="125.4" y="59.4">CPU_A21#</text>
<text x="149.3" y="54.1">CPU_D18#</text>
<text x="149.3" y="55.8">CPU_D19#</text>
<text x="149.3" y="57.6">CPU_D20#</text>
<text x="149.3" y="59.4">CPU_D21#</text>
<text x="125.4" y="61.2">CPU_A22#</text>
<text x="125.4" y="62.9">CPU_A23#</text>
<text x="125.4" y="64.7">CPU_A24#</text>
<text x="149.3" y="61.2">CPU_D22#</text>
<text x="149.3" y="62.9">CPU_D23#</text>
<text x="149.3" y="64.7">CPU_D24#</text>
<text x="125.4" y="66.5">CPU_A25#</text>
<text x="125.4" y="68.3">CPU_A26#</text>
<text x="125.4" y="70.1">CPU_A27#</text>
<text x="125.4" y="71.8">CPU_A28#</text>
<text x="149.3" y="66.5">CPU_D25#</text>
<text x="149.3" y="68.3">CPU_D26#</text>
<text x="149.3" y="70.1">CPU_D27#</text>
<text x="149.3" y="71.8">CPU_D28#</text>
<text x="125.4" y="73.6">CPU_A29#</text>
<text x="125.4" y="75.4">CPU_A30#</text>
<text x="125.4" y="77.2">CPU_A31#</text>
<text x="149.3" y="73.6">CPU_D29#</text>
<text x="149.3" y="75.4">CPU_D30#</text>
<text x="149.3" y="77.2">CPU_D31#</text>
<text x="125.4" y="79">CPU_ADSTB1#</text>
<text x="125.4" y="82.5">CPU_ADS#</text>
<text x="145.8" y="80.7">CPU_DSTB1N#</text>
<text x="145.9" y="82.5">CPU_DSTB1P#</text>
<text x="148.6" y="79">CPU_DBI1#</text>
<text x="125.4" y="84.3">CPU_BNR#</text>
<text x="125.4" y="86.1">CPU_BPRI#</text>
<text x="125.4" y="87.8">CPU_DEFER#</text>
<text x="125.4" y="89.6">CPU_DRDY#</text>
<text x="149.3" y="86.1">CPU_D32#</text>
<text x="149.3" y="87.8">CPU_D33#</text>
<text x="149.3" y="89.6">CPU_D34#</text>
<text x="125.4" y="91.4">CPU_DBSY#</text>
<text x="125.4" y="93.2">CPU_DPWR#</text>
<text x="125.4" y="95">CPU_LOCK#</text>
<text x="149.3" y="91.4">CPU_D35#</text>
<text x="149.3" y="93.2">CPU_D36#</text>
<text x="149.3" y="95">CPU_D37#</text>
<text x="125.4" y="96.7">CPU_TRDY#</text>
<text x="125.4" y="98.5">CPU_HITM#</text>
<text x="125.4" y="100.3">CPU_HIT#</text>
<text x="149.3" y="96.7">CPU_D38#</text>
<text x="149.3" y="98.5">CPU_D39#</text>
<text x="149.3" y="100.3">CPU_D40#</text>
<text x="125.4" y="105.6">CPU_RS2#</text>
<text x="125.4" y="103.8">CPU_RS1#</text>
<text x="125.4" y="102.1">CPU_RS0#</text>
<text x="149.3" y="102.1">CPU_D41#</text>
<text x="149.3" y="103.8">CPU_D42#</text>
<text x="149.3" y="105.6">CPU_D43#</text>
<text x="149.3" y="107.4">CPU_D44#</text>
<text x="125.4" y="109.2">RESERVED0</text>
<text x="125.4" y="111">CPU_CPURST#</text>
<text x="149.3" y="109.2">CPU_D45#</text>
<text x="149.3" y="111">CPU_D46#</text>
<text x="149.3" y="112.7">CPU_D47#</text>
<text x="125.4" y="116.3">RESERVED1</text>
<text x="125.4" y="118.1">SUS_STAT#</text>
<text x="125.4" y="119.8">SYSRESET#</text>
<text x="145.8" y="116.3">CPU_DSTB2N#</text>
<text x="145.9" y="118.1">CPU_DSTB2P#</text>
<text x="148.6" y="114.5">CPU_DBI2#</text>
<text x="125.4" y="121.6">POWERGOOD</text>
<text x="125.4" y="125.2">CPU_COMP_P</text>
<text x="149.3" y="121.6">CPU_D48#</text>
<text x="149.3" y="123.4">CPU_D49#</text>
<text x="149.3" y="125.2">CPU_D50#</text>
<text x="125.4" y="128.7">CPU_COMP_N</text>
<text x="149.3" y="127">CPU_D51#</text>
<text x="149.3" y="128.7">CPU_D52#</text>
<text x="149.3" y="130.5">CPU_D53#</text>
<text x="125.4" y="134.1">CPVDD</text>
<text x="125.4" y="137.6">CPVSS</text>
<text x="149.3" y="132.3">CPU_D54#</text>
<text x="149.3" y="134.1">CPU_D55#</text>
<text x="149.3" y="135.8">CPU_D56#</text>
<text x="149.3" y="137.6">CPU_D57#</text>
<text x="125.4" y="143">CPU_VREF</text>
<text x="149.3" y="139.4">CPU_D58#</text>
<text x="149.3" y="141.2">CPU_D59#</text>
<text x="149.3" y="143">CPU_D60#</text>
<text x="125.4" y="148.3">THERMALDIODE_P</text>
<text x="149.3" y="144.7">CPU_D61#</text>
<text x="149.3" y="146.5">CPU_D62#</text>
<text x="149.3" y="148.3">CPU_D63#</text>
<text x="125.4" y="150.1">THERMALDIODE_N</text>
<text x="125.4" y="153.6">TESTMODE</text>
<text x="145.8" y="151.8">CPU_DSTB3N#</text>
<text x="145.9" y="153.6">CPU_DSTB3P#</text>
<text x="148.6" y="150.1">CPU_DBI3#</text>
<text x="225" y="160.7">NC</text>
<text x="232.2" y="160.7">VCC</text>
<text x="225" y="162.5">A</text>
<text x="225" y="164.3">GND</text>
<text x="234.6" y="164.3">Y</text>
<text x="253.4" y="162.5">NC</text>
<text x="253.4" y="164.3">A</text>
<text x="253.4" y="166.1">GND</text>
<text x="260.7" y="162.5">VCC</text>
<text x="263" y="166.1">Y</text>
</g>
<g font-size="1.6" fill="#00f">
<text x="138.4" y="41.8" transform="rotate(-90 138.4 41.8)">ADDR. GROUP 0</text>
<text x="147.3" y="36.4" transform="rotate(-90 147.3 36.4)">DATA GROUP 0</text>
<text x="138.4" y="77.3" transform="rotate(-90 138.4 77.3)">ADDR. GROUP 1</text>
<text x="147.3" y="72" transform="rotate(-90 147.3 72)">DATA GROUP 1</text>
<text x="138.4" y="101.5" transform="rotate(-90 138.4 101.5)">CONTROL</text>
<text x="147.3" y="109.3" transform="rotate(-90 147.3 109.3)">DATA GROUP 2</text>
<text x="138.4" y="140.8" transform="rotate(-90 138.4 140.8)">MISC.</text>
<text x="147.3" y="144.9" transform="rotate(-90 147.3 144.9)">DATA GROUP 3</text>
</g>
<text font-size="1.4" fill="#00f" x="138.7" y="11.9">PART 1 OF 6</text>
</svg>
